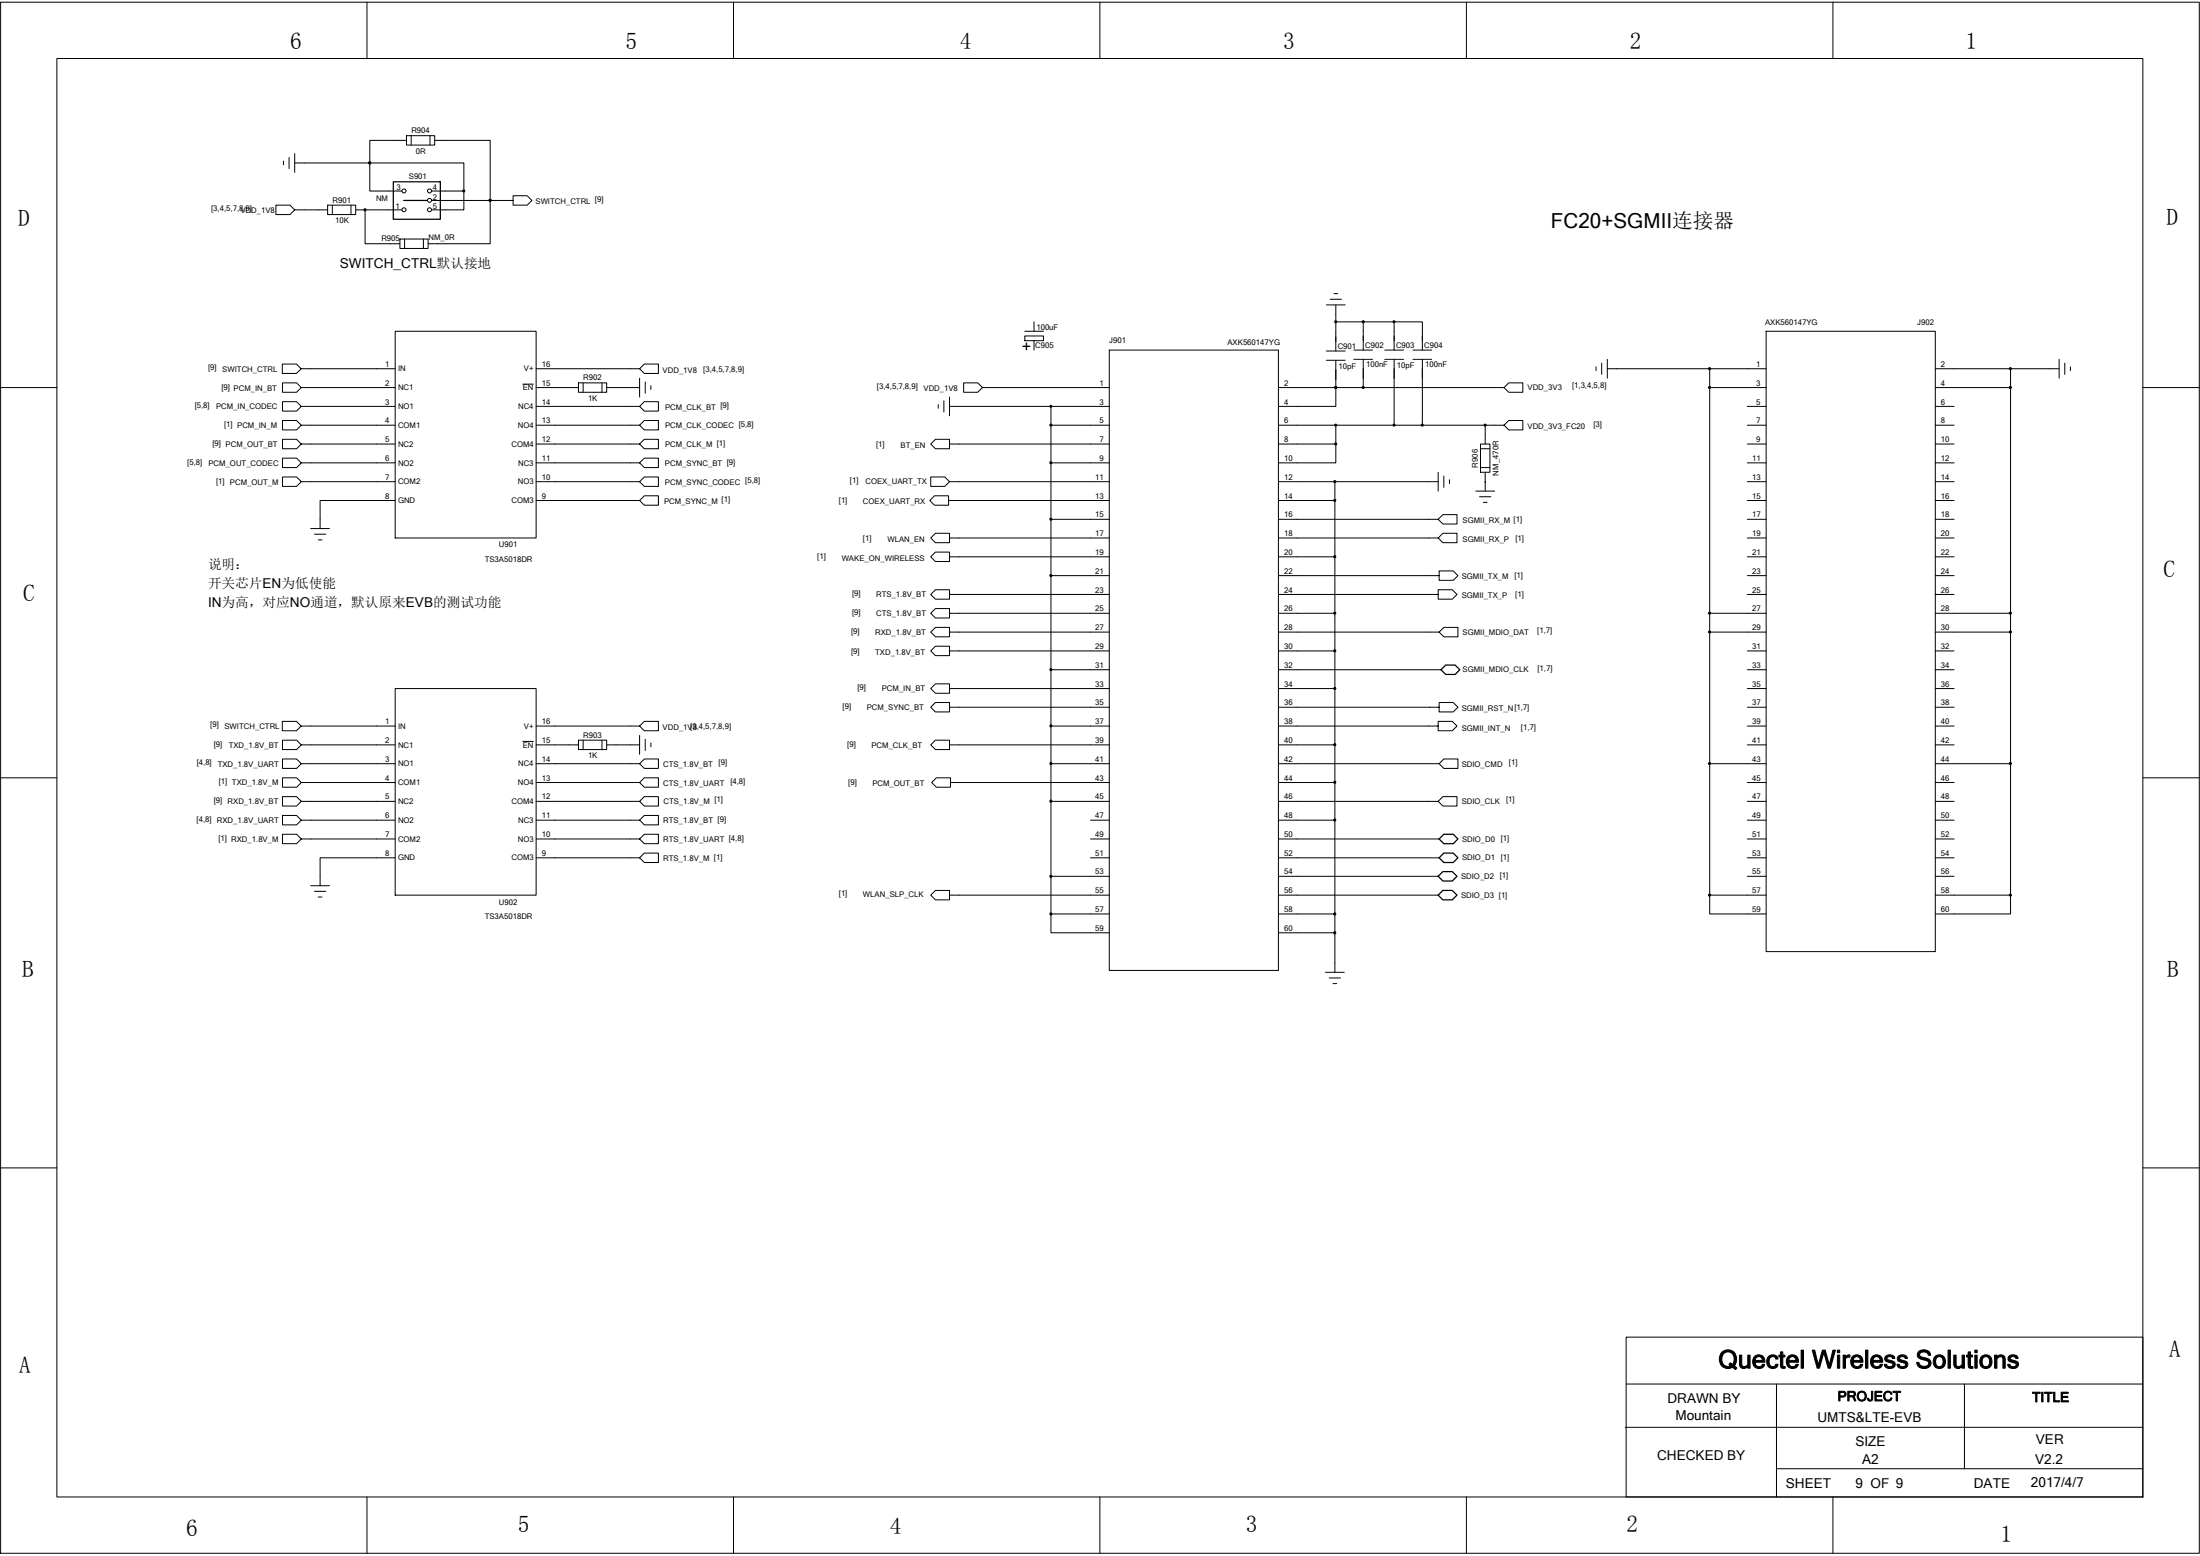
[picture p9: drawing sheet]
<svg xmlns="http://www.w3.org/2000/svg" width="297mm" height="210mm" viewBox="0 0 297 210" stroke-linecap="round" stroke-linejoin="round" font-family="sans-serif">
<g fill="none" stroke="#000" stroke-width=".14">
<path d="M.1 .3h296.8v209.3h-296.8zM7.7 7.9h281.6v194.1h-281.6zM49.5 .3v7.6M54.9 18.9h-5v3.1h-10.1M54.9 18.3h3.8v1.3h-3.8zM55.5 18.3v1.3M58.1 18.3v1.3M58.7 18.9h7.5v14h-8.4M99 .3v7.6M148.5 .3v7.6M198 .3v7.6M247.5 .3v7.6"/>
<path d="M38.3 21.7v.5M39 21.2v1.6M39.8 20.7v2.6M44.2 27.7h3.8v1.3h-3.8zM44.2 28.3h-4.4l-.6 .7h-1.9v-1.3h1.9l.6 .6M44.9 27.7v1.3M47.4 27.7v1.3M48 28.3h1.3M49.3 28.3h.1M49.9 22v3.8h4.3M49.9 22h12.7v3.8M49.9 22h.1"/>
<path d="M54 32.3h3.8v1.2h-3.8zM54.2 28.3h-4.9v4.6h4.7M54.6 32.3v1.2M57.2 32.3v1.2M58.3 27.1h11v-.7h1.9l.6 .7-.6 .6h-1.9v-.6M58.3 25.8h4.3M62.6 25.8v2.5h-4.3M66.2 27.1h.1M180.1 39.6h.5M.1 52.3h7.6M40.7 49.8l-.7-.7h-1.9v1.3h1.9l.7-.6h12.7M40.7 52.3l-.7-.6h-1.9v1.2h1.9l.7-.6h12.7"/>
<path d="M40.7 54.8l-.7-.6h-1.9v1.3h1.9l.7-.7h12.7M40.7 59.9l-.7-.6h-1.9v1.3h1.9l.7-.7h12.7M53.4 44.7h19v27.9h-19zM53.4 57.4h-12.7l-.7 .6h-1.9v-1.3h1.9l.7 .7M70.6 51.8h1.4M72.4 49.8h14l.6 .6h1.9v-1.3h-1.9l-.6 .7M72.4 59.9h14l.6 .7h1.9v-1.3h-1.9l-.6 .6M72.4 52.3h5.7M78.1 51.7h3.8v1.2h-3.8zM78.7 51.7v1.2M81.3 51.7v1.2M81.9 52.3h4.5"/>
<path d="M86.4 57.4l.6-.7h1.9v1.3h-1.9l-.6-.6h-14M86.4 54.8l.6-.6h1.9v1.3h-1.9l-.6-.7h-14M86.4 51v2.6M87.1 51.5v1.6M87.9 52v.6M126.7 54.6v.5M127.4 54.1v1.5M128.2 53.6v2.5M128.2 59.9v.7h-1.9l-.6-.7 .6-.6h1.9v.6h21.6M128.2 54.8h21.6M132.6 52.3l-.6-.6h-1.9v1.2h1.9l.6-.6h17.2M138.4 45.3h2.5v.7h-2.5z"/>
<path d="M138.4 44.7h2.5M139.6 43.4v1.3M139.6 46v1.2M141.9 57.4h7.9M141.9 54.8v63.5M149.8 47.2h22.8v83.8h-22.8zM179.1 41.1h2.5M179.1 47.4h2.5M179.1 48.6h2.5M179.6 40.4h1.5M180.4 48.6v3.7h-7.8M180.4 59.9v2.6h-7.8"/>
<path d="M180.4 57.4v2.5h-7.8M180.4 43.4h3.7M180.4 41.1v6.3M182.8 47.2h2.5M182.8 48.5h2.5M184.1 48.5v3.8h19l.6 .6h1.9v-1.2h-1.9l-.6 .6M184.1 52.3h-3.7v2.5h-7.8M187 47.2h2.5M187 48.5h2.5M188.2 48.5v8.9h3.8M188.2 47.2v-3.8h3.8v3.8M188.2 43.4h-4.1v3.8"/>
<path d="M188.2 57.4h-15.6M190.8 47.2h2.5M190.8 48.5h2.5M192 48.5v8.9h8.5M199.9 59.9h1.3v3.8h-1.3zM203.1 57.4l.6-.7h1.9v1.3h-1.9l-.6-.6h-2.6v2.5M215.5 49.5v.5M216.3 49v1.5M217 49.8h21.5M217 48.5v2.5M230.8 52.3h7.7M230.8 49.8v53.3"/>
<path d="M235.9 54.8h2.6M235.9 57.4h2.6M235.9 59.9h2.6M238.5 44.7h22.8v83.7h-22.8zM261.3 54.8h2.5M261.3 57.4h2.5M261.3 59.9h2.5M271.5 49.8v53.3M271.5 52.3h-10.2M278 48.5v2.5M278 49.8h-16.7M278.8 49v1.5"/>
<path d="M279.5 49.5v.5M289.3 52.3h7.6M40.7 62.5l-.7-.7h-1.9v1.3h1.9l.7-.6h12.7M41.9 71.3h2.6M42.5 72.1h1.5M43 72.9h.5M53.4 65h-12.7l-.7 .6h-1.9v-1.2h1.9l.7 .6M53.4 67.5h-10.2v3.8M72.4 67.5h14l.6 .7h1.9v-1.3h-1.9l-.6 .6M72.4 62.5h14l.6 .6h1.9v-1.3h-1.9l-.6 .7M72.4 65h14l.6 .6h1.9v-1.2h-1.9l-.6 .6M128.1 67.5v.7h-1.9l-.7-.7 .7-.6h1.9v.6h21.7"/>
<path d="M128.2 65l-.6-.6h-1.9v1.2h1.9l.6-.6h21.6M128.2 72.6v.6h-1.9l-.6-.6 .6-.6h1.9v.6h21.6M128.2 75.1v.7h-1.9l-.6-.7 .6-.6h1.9v.6h21.6M141.9 62.5h7.9M141.9 77.7h7.9M141.9 70.1h7.9M180.2 65v66.2M180.2 67.5h-7.6M180.2 75.1h-7.6M194.2 70.1l.6-.7h1.9v1.3h-1.9l-.6-.6h-21.6M194.2 72.6l.6-.6h1.9v1.2h-1.9l-.6-.6h-21.6M194.2 63.7v2.6"/>
<path d="M194.2 65h-21.6M194.3 77.7v.6h1.9l.6-.6-.6-.7h-1.9v.7h-21.7M194.9 64.2v1.6M195.7 64.7v.6M199.3 66.3h2.5M199.8 67h1.5M199.9 63.1h1.3M199.9 60.6h1.3M200.3 67.8h.5M200.5 63.7v2.6M200.5 65h.1M235.9 62.5h2.6"/>
<path d="M235.9 65h2.6M235.9 67.5h2.6M235.9 77.7h2.6M235.9 75.1h2.6M235.9 72.6h2.6M235.9 70.1h2.6M261.3 62.5h2.5M261.3 65h2.5M261.3 67.5h2.5M261.3 77.7h2.5M261.3 75.1h2.5M261.3 72.6h2.5"/>
<path d="M261.3 70.1h2.5M40.7 98l-.7-.7h-1.9v1.3h1.9l.7-.6h12.7M53.4 92.9h19v27.9h-19zM78.1 99.9h3.8v1.3h-3.8zM78.7 99.9v1.3M81.3 99.9v1.3M86.4 98l.6-.7h1.9v1.3h-1.9l-.6-.6h-14M86.4 99.3v2.5M87.1 99.8v1.5M128.2 80.2v.7h-1.9l-.6-.7 .6-.6h1.9v.6h21.6M128.2 82.8v.6h-1.9l-.6-.6 .6-.7h1.9v.7h21.6M128.2 85.3v.6h-1.9l-.6-.6 .6-.6h1.9v.6h21.6"/>
<path d="M128.2 87.8v.7h-1.9l-.6-.7 .6-.6h1.9v.6h21.6M128.2 92.9v.7h-1.9l-.6-.7 .6-.6h1.9v.6h21.6M128.2 95.4v.7h-1.9l-.6-.7 .6-.6h1.9v.6h21.6M141.9 98h7.9M141.9 90.4h7.9M180.2 87.8h-7.6M180.2 82.8h-7.6M180.2 92.9h-7.6M194.2 98v.6h1.9l.6-.6-.6-.7h-1.9v.7h-21.6M194.2 80.2v.7h1.9l.6-.7-.6-.6h-1.9v.6h-21.6M194.3 95.4v.7h1.9l.6-.7-.6-.6h-1.9v.6h-21.7M194.3 85.3l.6-.6h1.9v1.2h-1.9l-.6-.6h-21.7"/>
<path d="M194.6 90.4h-22M230.8 82.8h7.7M235.9 98h2.6M235.9 80.2h2.6M235.9 87.8h2.6M235.9 90.4h2.6M235.9 92.9h2.6M235.9 95.4h2.6M238.5 85.3h-7.7M261.3 98h2.5M261.3 80.2h2.5M261.3 87.8h2.5"/>
<path d="M261.3 90.4h2.5M261.3 92.9h2.5M261.3 95.4h2.5M271.5 85.3h-10.2M271.5 82.8h-10.2M.1 105h7.6M40.7 105.6l-.7-.6h-1.9v1.2h1.9l.7-.6h12.7M40.7 113.2l-.7-.6h-1.9v1.3h1.9l.7-.7h12.7M40.7 100.5l-.7-.6h-1.9v1.3h1.9l.7-.7h12.7M40.7 103.1l-.7-.7h-1.9v1.3h1.9l.7-.6h12.7M40.7 108.1l-.7-.6h-1.9v1.3h1.9l.7-.7h12.7M40.7 110.7l-.7-.7h-1.9v1.3h1.9l.7-.6h12.7"/>
<path d="M41.9 119.5h2.6M53.4 115.8h-10.2v3.7M70.6 100.1h1.4M78.1 100.5h-5.7M81.9 100.5h4.5M86.4 115.8l.6-.7h1.9v1.3h-1.9l-.6-.6h-14M86.4 108.1l.6-.6h1.9v1.3h-1.9l-.6-.7h-14M86.4 110.7l.6-.7h1.9v1.3h-1.9l-.6-.6h-14M86.4 113.2l.6-.6h1.9v1.3h-1.9l-.6-.7h-14M86.4 105.6l.6-.6h1.9v1.2h-1.9l-.6-.6h-14M86.4 103.1l.6-.7h1.9v1.3h-1.9l-.6-.6h-14M87.9 100.3v.5"/>
<path d="M128.2 100.5v.7h-1.9l-.6-.7 .6-.6h1.9v.6h21.6M128.3 105.6v.6h-1.9l-.6-.6 .6-.6h1.9v.6h21.5M141.9 118.3v5h7.9M141.9 103.1h7.9M141.9 108.1h7.9M141.9 118.3h7.9M147.2 110.7h2.6M147.2 113.2h2.6M147.2 115.8h2.6M180.2 100.5h-7.6M180.2 105.6h-7.6M180.2 110.7h-7.6"/>
<path d="M194.2 108.1l.6-.6h1.9v1.3h-1.9l-.6-.7h-21.6M194.2 118.3h-21.6M194.3 103.1l.6-.7h1.9v1.3h-1.9l-.6-.6h-21.7M194.3 113.2h-21.7M194.3 115.8h-21.7M230.8 103.1v17.7h7.7M230.8 103.1h7.7M235.9 100.5h2.6M235.9 105.6h2.6M235.9 108.1h2.6M235.9 110.7h2.6M235.9 113.2h2.6"/>
<path d="M235.9 115.8h2.6M235.9 118.3h2.6M261.3 100.5h2.5M261.3 105.6h2.5M261.3 108.1h2.5M261.3 110.7h2.5M261.3 113.2h2.5M261.3 115.8h2.5M261.3 118.3h2.5M271.5 103.1v17.7h-10.2M271.5 103.1h-10.2M289.3 105h7.6"/>
<path d="M42.5 120.3h1.5M43 121.1h.5M128.2 120.8v.6h-1.9l-.6-.6 .6-.6h1.9v.6h21.6M141.9 123.3v2.6h7.9M179 131.2h2.5M179.5 132h1.5M180 132.7h.5M180.2 123.3h-7.6M180.2 125.9h-7.6M194.2 120.8h-21.6M230.8 120.8v2.5h7.7M271.5 120.8v2.5h-10.2"/>
<path d="M.1 157.6h7.6M289.3 157.6h7.6M219.4 192.6h69.9M219.6 180.4h69.7v21.6h-69.7zM219.6 186.8h69.7M239.9 198.2h49.4M239.9 186.8v15.2M265.2 186.8v11.4M49.5 202v7.6M99 202v7.6M148.5 202v7.6M198 202v7.6"/>
<path d="M247.5 202v7.6"/>
<circle cx="54.5" cy="28.3" r=".27"/>
<circle cx="54.5" cy="25.8" r=".27"/>
<circle cx="58" cy="27" r=".27"/>
<circle cx="58" cy="28.3" r=".27"/>
<circle cx="58" cy="25.8" r=".27"/>
</g>
<path d="M53.1 24.5h6.4v5.1h-6.4zM54.5 27.1h3.2M194.6 90.4l.6-.7h1.3l.6 .7-.6 .6h-1.3zM194.3 115.8l.6-.7h1.3l.6 .7-.6 .6h-1.3zM194.8 117.6h1.3l.6 .7-.6 .6h-1.3l-.6-.6zM194.9 112.6h1.3l.6 .6-.6 .7h-1.3l-.6-.7zM194.2 120.8l.6-.6h1.3l.6 .6-.6 .6h-1.3z" fill="none" stroke="#000" stroke-width=".17"/>
<g fill="#000" stroke="#000" stroke-width=".14">
<path d="M49.2 28.2h.2v.2h-.2z" fill-rule="evenodd"/>
<path d="M49.8 21.9h.2v.2h-.2z" fill-rule="evenodd"/>
<path d="M49.8 21.9h.2v.2h-.2z" fill-rule="evenodd"/>
<path d="M62.5 25.7h.2v.2h-.2z" fill-rule="evenodd"/>
<path d="M66.1 26.9h.2v.2h-.2z" fill-rule="evenodd"/>
<path d="M66.1 26.9h.2v.2h-.2z" fill-rule="evenodd"/>
<path d="M141.8 54.7h.2v.2h-.2z" fill-rule="evenodd"/>
<path d="M141.8 57.3h.2v.2h-.2z" fill-rule="evenodd"/>
<path d="M180.2 57.3h.2v.2h-.2z" fill-rule="evenodd"/>
<path d="M180.2 59.8h.2v.2h-.2z" fill-rule="evenodd"/>
<path d="M180.2 52.2h.2v.2h-.2z" fill-rule="evenodd"/>
<path d="M180.2 52.2h.2v.2h-.2z" fill-rule="evenodd"/>
<path d="M180.2 43.3h.2v.2h-.2z" fill-rule="evenodd"/>
<path d="M184 52.2h.2v.2h-.2z" fill-rule="evenodd"/>
<path d="M184 43.3h.2v.2h-.2z" fill-rule="evenodd"/>
<path d="M188.1 57.3h.2v.2h-.2z" fill-rule="evenodd"/>
<path d="M188.1 43.3h.2v.2h-.2z" fill-rule="evenodd"/>
<path d="M191.9 57.3h.2v.2h-.2z" fill-rule="evenodd"/>
<path d="M200.4 57.3h.2v.2h-.2z" fill-rule="evenodd"/>
<path d="M230.7 49.6h.2v.2h-.2z" fill-rule="evenodd"/>
<path d="M230.7 52.2h.2v.2h-.2z" fill-rule="evenodd"/>
<path d="M271.3 49.6h.2v.2h-.2z" fill-rule="evenodd"/>
<path d="M271.3 52.2h.2v.2h-.2z" fill-rule="evenodd"/>
<path d="M141.8 62.3h.2v.2h-.2z" fill-rule="evenodd"/>
<path d="M141.8 70h.2v.2h-.2z" fill-rule="evenodd"/>
<path d="M141.8 77.6h.2v.2h-.2z" fill-rule="evenodd"/>
<path d="M180.1 64.9h.2v.2h-.2z" fill-rule="evenodd"/>
<path d="M180.1 67.4h.2v.2h-.2z" fill-rule="evenodd"/>
<path d="M180.1 75h.2v.2h-.2z" fill-rule="evenodd"/>
<path d="M141.8 90.3h.2v.2h-.2z" fill-rule="evenodd"/>
<path d="M141.8 97.9h.2v.2h-.2z" fill-rule="evenodd"/>
<path d="M180.1 82.6h.2v.2h-.2z" fill-rule="evenodd"/>
<path d="M180.1 87.7h.2v.2h-.2z" fill-rule="evenodd"/>
<path d="M180.1 92.8h.2v.2h-.2z" fill-rule="evenodd"/>
<path d="M230.7 82.6h.2v.2h-.2z" fill-rule="evenodd"/>
<path d="M230.7 85.2h.2v.2h-.2z" fill-rule="evenodd"/>
<path d="M271.3 82.6h.2v.2h-.2z" fill-rule="evenodd"/>
<path d="M271.3 85.2h.2v.2h-.2z" fill-rule="evenodd"/>
<path d="M141.8 102.9h.2v.2h-.2z" fill-rule="evenodd"/>
<path d="M141.8 108h.2v.2h-.2z" fill-rule="evenodd"/>
<path d="M141.8 118.2h.2v.2h-.2z" fill-rule="evenodd"/>
<path d="M180.1 100.4h.2v.2h-.2z" fill-rule="evenodd"/>
<path d="M180.1 105.5h.2v.2h-.2z" fill-rule="evenodd"/>
<path d="M180.1 110.6h.2v.2h-.2z" fill-rule="evenodd"/>
<path d="M141.8 123.2h.2v.2h-.2z" fill-rule="evenodd"/>
<path d="M180.1 123.2h.2v.2h-.2z" fill-rule="evenodd"/>
<path d="M180.1 125.8h.2v.2h-.2z" fill-rule="evenodd"/>
<circle cx="230.8" cy="103" r=".15"/>
<circle cx="271.4" cy="103" r=".15"/>
<circle cx="230.8" cy="120.8" r=".15"/>
<circle cx="271.4" cy="120.8" r=".15"/>
</g>
<text font-size="3.4" x="232" y="184.6">Quectel Wireless Solutions</text>
<g font-size="3.2">
<text x="39.2" y="6.6">6</text>
<text x="84.5" y="6.6">5</text>
<text x="129.6" y="6.6">4</text>
<text x="173.2" y="6.6">3</text>
<text x="220.1" y="6.6">2</text>
<text x="265.4" y="6.6">1</text>
<text x="2.5" y="30.5">D</text>
<text x="292.5" y="30.4">D</text>
<text x="292.1" y="77.8">C</text>
<text x="3.1" y="81.1">C</text>
<text x="3" y="131.8">B</text>
<text x="292.6" y="131.8">B</text>
<text x="2.6" y="185.3">A</text>
<text x="292.9" y="183.1">A</text>
<text x="25.1" y="207.3">6</text>
<text x="69.9" y="206.8">5</text>
<text x="120.1" y="207">4</text>
<text x="168.2" y="206.8">3</text>
<text x="219.6" y="206.8">2</text>
<text x="270.1" y="208">1</text>
</g>
<text font-size="2.8" x="209.4" y="30.7">FC20+SGMII连接器</text>
<text font-size="2.2" x="139.4" y="47.4" transform="rotate(-90 139.4 47.4)">+</text>
<g font-size="1.8">
<text x="45.9" y="36.2">SWITCH_CTRL默认接地</text>
<text x="28.1" y="76.8">说明：</text>
<text x="28.1" y="79.3">开关芯片EN为低使能</text>
<text x="28.1" y="81.9">IN为高，对应NO通道，默认原来EVB的测试功能</text>
<text x="225.1" y="189.3">DRAWN BY</text>
<text x="226.2" y="191.6">Mountain</text>
<text x="245.4" y="191.9">UMTS&amp;LTE-EVB</text>
<text x="248.1" y="189.1">PROJECT</text>
<text x="274.4" y="189.2">TITLE</text>
<text x="223.7" y="197.1">CHECKED BY</text>
<text x="250.5" y="195.2">SIZE</text>
<text x="251.4" y="197.6">A2</text>
<text x="274.8" y="197.6">V2.2</text>
<text x="274.9" y="194.9">VER</text>
<text x="241.1" y="200.7">SHEET</text>
<text x="250.5" y="200.7">9 OF 9</text>
<text x="266.5" y="200.7">DATE</text>
<text x="274.2" y="200.6">2017/4/7</text>
</g>
<g font-size="1">
<text x="55.5" y="18">R904</text>
<text x="56.2" y="20.7">0R</text>
<text x="28.5" y="28.5">[3,4,5,7,8,9]</text>
<text x="32.5" y="28.7">VDD_1V8</text>
<text x="44.9" y="27.3">R901</text>
<text x="50.8" y="27.2">NM</text>
<text x="53.4" y="28.2">1</text>
<text x="53.5" y="25.7">3</text>
<text x="55.2" y="24.2">S901</text>
<text x="58.4" y="26.9">2</text>
<text x="58.4" y="25.6">4</text>
<text x="58.4" y="28.2">5</text>
<text x="72.3" y="27.5">SWITCH_CTRL [9]</text>
<text x="45.3" y="30.1">10K</text>
<text x="51.5" y="32.5">R905</text>
<text x="57.8" y="32.4">NM_0R</text>
<text x="139.8" y="47">C905</text>
<text x="139.9" y="44.6">100uF</text>
<text x="149.8" y="46.3">J901</text>
<text x="165.7" y="46.5">AXK560147YG</text>
<text x="180.6" y="47.1">C901</text>
<text x="184.3" y="47">C902</text>
<text x="188.5" y="47">C903</text>
<text x="192.3" y="47">C904</text>
<text x="238.3" y="43.8">AXK560147YG</text>
<text x="258.9" y="43.8">J902</text>
<text x="28.1" y="49.9">[9]</text>
<text x="29.9" y="52.7">[9] PCM_IN_BT</text>
<text x="30" y="50.2">SWITCH_CTRL</text>
<text x="52" y="49.5">1</text>
<text x="52" y="52">2</text>
<text x="53.7" y="50.1">IN</text>
<text x="53.7" y="52.7">NC1</text>
<text x="70.6" y="52.7">EN</text>
<text x="70.7" y="50.1">V+</text>
<text x="73.1" y="52">15</text>
<text x="73.1" y="49.5">16</text>
<text x="78.8" y="51.3">R902</text>
<text x="89.5" y="50.4">VDD_1V8</text>
<text x="95" y="50.2">[3,4,5,7,8,9]</text>
<text x="118.4" y="52.5">[3,4,5,7,8,9]</text>
<text x="124.7" y="52.8">VDD_1V8</text>
<text x="148.4" y="52">1</text>
<text x="173.4" y="52">2</text>
<text x="180.7" y="49.7">10pF</text>
<text x="184.4" y="49.5">100nF</text>
<text x="188.6" y="49.6">10pF</text>
<text x="192.4" y="49.5">100nF</text>
<text x="206.2" y="52.7">VDD_3V3</text>
<text x="212.3" y="52.4">[1,3,4,5,8]</text>
<text x="237.1" y="52">3</text>
<text x="237.1" y="49.5">1</text>
<text x="262.1" y="49.5">2</text>
<text x="262.1" y="52">4</text>
<text x="26.3" y="55.1">[5,8]</text>
<text x="29.2" y="55.2">PCM_IN_CODEC</text>
<text x="30.3" y="57.6">[1] PCM_IN_M</text>
<text x="52" y="54.6">3</text>
<text x="52" y="57.1">4</text>
<text x="52" y="59.7">5</text>
<text x="53.7" y="55.2">NO1</text>
<text x="53.7" y="57.7">COM1</text>
<text x="69.9" y="57.7">NO4</text>
<text x="70" y="55.2">NC4</text>
<text x="73.1" y="59.7">12</text>
<text x="73.1" y="57.1">13</text>
<text x="73.1" y="54.6">14</text>
<text x="79.4" y="54.1">1K</text>
<text x="89.8" y="57.8">PCM_CLK_CODEC [5,8]</text>
<text x="89.8" y="55.3">PCM_CLK_BT [9]</text>
<text x="148.4" y="59.7">7</text>
<text x="148.4" y="57.1">5</text>
<text x="148.4" y="54.6">3</text>
<text x="173.4" y="54.6">4</text>
<text x="173.4" y="57.1">6</text>
<text x="173.4" y="59.7">8</text>
<text x="206.2" y="57.9">VDD_3V3_FC20</text>
<text x="215.1" y="57.6">[3]</text>
<text x="237.1" y="59.7">9</text>
<text x="237.1" y="57.1">7</text>
<text x="237.1" y="54.6">5</text>
<text x="262.1" y="54.6">6</text>
<text x="262.1" y="57.1">8</text>
<text x="262.1" y="59.7">10</text>
<text x="25.3" y="62.7">[5,8]</text>
<text x="28.1" y="62.9">PCM_OUT_CODEC</text>
<text x="28.7" y="60.2">[9] PCM_OUT_BT</text>
<text x="29.2" y="65.3">[1] PCM_OUT_M</text>
<text x="52" y="62.2">6</text>
<text x="52" y="64.7">7</text>
<text x="53.7" y="60.3">NC2</text>
<text x="53.7" y="62.8">NO2</text>
<text x="53.7" y="65.4">COM2</text>
<text x="69.1" y="60.3">COM4</text>
<text x="69.9" y="65.4">NO3</text>
<text x="70" y="62.8">NC3</text>
<text x="73.1" y="64.7">10</text>
<text x="73.1" y="62.2">11</text>
<text x="89.8" y="62.9">PCM_SYNC_BT [9]</text>
<text x="89.8" y="65.4">PCM_SYNC_CODEC [5,8]</text>
<text x="89.8" y="60.3">PCM_CLK_M [1]</text>
<text x="114.8" y="65.2">[1]</text>
<text x="116.9" y="65.4">COEX_UART_TX</text>
<text x="118.3" y="60.3">[1]</text>
<text x="121.6" y="60.4">BT_EN</text>
<text x="147.9" y="64.7">11</text>
<text x="148.4" y="62.2">9</text>
<text x="173.4" y="62.2">10</text>
<text x="173.4" y="64.7">12</text>
<text x="199.6" y="63.1" transform="rotate(-90 199.6 63.1)">R906</text>
<text x="202.3" y="64.2" transform="rotate(-90 202.3 64.2)">NM_470R</text>
<text x="236.6" y="64.7">13</text>
<text x="236.6" y="62.2">11</text>
<text x="262.1" y="62.2">12</text>
<text x="262.1" y="64.7">14</text>
<text x="52" y="67.3">8</text>
<text x="53.7" y="67.9">GND</text>
<text x="69.1" y="67.9">COM3</text>
<text x="73.1" y="67.3">9</text>
<text x="89.7" y="68">PCM_SYNC_M [1]</text>
<text x="113.3" y="67.9">[1]</text>
<text x="116.5" y="68.1">COEX_UART_RX</text>
<text x="147.9" y="69.8">15</text>
<text x="147.9" y="67.3">13</text>
<text x="173.4" y="67.3">14</text>
<text x="173.4" y="69.8">16</text>
<text x="197.5" y="70.6">SGMII_RX_M [1]</text>
<text x="236.6" y="69.8">17</text>
<text x="236.6" y="67.3">15</text>
<text x="262.1" y="67.3">16</text>
<text x="262.1" y="69.8">18</text>
<text x="65.4" y="75.9">TS3A5018DR</text>
<text x="67.4" y="73.9">U901</text>
<text x="110.3" y="75.5">[1]</text>
<text x="113.6" y="75.6">WAKE_ON_WIRELESS</text>
<text x="116.5" y="73">[1]</text>
<text x="119.8" y="73.1">WLAN_EN</text>
<text x="147.9" y="77.4">21</text>
<text x="147.9" y="74.9">19</text>
<text x="147.9" y="72.3">17</text>
<text x="173.4" y="72.3">18</text>
<text x="173.4" y="74.9">20</text>
<text x="173.4" y="77.4">22</text>
<text x="197.5" y="73.1">SGMII_RX_P</text>
<text x="204.6" y="73">[1]</text>
<text x="236.6" y="77.4">23</text>
<text x="236.6" y="74.9">21</text>
<text x="236.6" y="72.3">19</text>
<text x="262.1" y="72.3">20</text>
<text x="262.1" y="74.9">22</text>
<text x="262.1" y="77.4">24</text>
<text x="115" y="80.5">[9]</text>
<text x="115" y="83">[9]</text>
<text x="118.3" y="80.6">RTS_1.8V_BT</text>
<text x="118.3" y="83.1">CTS_1.8V_BT</text>
<text x="147.9" y="82.5">25</text>
<text x="147.9" y="80">23</text>
<text x="173.4" y="80">24</text>
<text x="173.4" y="82.5">26</text>
<text x="197.4" y="78.2">SGMII_TX_M</text>
<text x="197.4" y="80.7">SGMII_TX_P</text>
<text x="204.5" y="78">[1]</text>
<text x="204.6" y="80.6">[1]</text>
<text x="236.6" y="82.5">27</text>
<text x="236.6" y="80">25</text>
<text x="262.1" y="80">26</text>
<text x="262.1" y="82.5">28</text>
<text x="114.9" y="85.5">[9]</text>
<text x="114.9" y="88.2">[9]</text>
<text x="118.2" y="85.7">RXD_1.8V_BT</text>
<text x="118.2" y="88.3">TXD_1.8V_BT</text>
<text x="147.9" y="87.6">29</text>
<text x="147.9" y="85">27</text>
<text x="173.4" y="85">28</text>
<text x="173.4" y="87.6">30</text>
<text x="197.5" y="85.7">SGMII_MDIO_DAT</text>
<text x="207.6" y="85.4">[1,7]</text>
<text x="236.6" y="85">29</text>
<text x="236.6" y="87.6">31</text>
<text x="262.1" y="85">30</text>
<text x="262.1" y="87.6">32</text>
<text x="113.8" y="95.7">[9]</text>
<text x="115.8" y="93.2">[9]</text>
<text x="117" y="95.8">PCM_SYNC_BT</text>
<text x="119.1" y="93.3">PCM_IN_BT</text>
<text x="147.9" y="90.1">31</text>
<text x="147.9" y="92.7">33</text>
<text x="147.9" y="95.2">35</text>
<text x="173.4" y="90.1">32</text>
<text x="173.4" y="92.7">34</text>
<text x="173.4" y="95.2">36</text>
<text x="197.4" y="95.9">SGMII_RST_N[1,7]</text>
<text x="197.5" y="90.7">SGMII_MDIO_CLK</text>
<text x="207.6" y="90.6">[1,7]</text>
<text x="236.6" y="90.1">33</text>
<text x="236.6" y="92.7">35</text>
<text x="236.6" y="95.2">37</text>
<text x="262.1" y="90.1">34</text>
<text x="262.1" y="92.7">36</text>
<text x="262.1" y="95.2">38</text>
<text x="28.4" y="98.1">[9]</text>
<text x="28.9" y="100.8">[9]</text>
<text x="30.3" y="98.4">SWITCH_CTRL</text>
<text x="30.9" y="100.9">TXD_1.8V_BT</text>
<text x="52" y="97.7">1</text>
<text x="52" y="100.3">2</text>
<text x="53.7" y="98.3">IN</text>
<text x="53.7" y="100.9">NC1</text>
<text x="70.6" y="100.9">EN</text>
<text x="70.7" y="98.3">V+</text>
<text x="73.1" y="100.3">15</text>
<text x="73.1" y="97.7">16</text>
<text x="78.8" y="99.5">R903</text>
<text x="89.5" y="98.6">VDD_1V8</text>
<text x="93.2" y="98.3">[3,4,5,7,8,9]</text>
<text x="114.4" y="100.8">[9]</text>
<text x="117.7" y="100.9">PCM_CLK_BT</text>
<text x="147.9" y="97.7">37</text>
<text x="147.9" y="100.3">39</text>
<text x="173.4" y="97.7">38</text>
<text x="173.4" y="100.3">40</text>
<text x="197.4" y="98.6">SGMII_INT_N</text>
<text x="205.4" y="98.5">[1,7]</text>
<text x="236.6" y="97.7">39</text>
<text x="236.6" y="100.3">41</text>
<text x="262.1" y="97.7">40</text>
<text x="262.1" y="100.3">42</text>
<text x="26.6" y="103.2">[4,8]</text>
<text x="29.4" y="103.4">TXD_1.8V_UART</text>
<text x="29.5" y="105.8">[1] TXD_1.8V_M</text>
<text x="52" y="102.8">3</text>
<text x="52" y="105.3">4</text>
<text x="52" y="107.9">5</text>
<text x="53.7" y="103.4">NO1</text>
<text x="53.7" y="106">COM1</text>
<text x="69.9" y="106">NO4</text>
<text x="70" y="103.4">NC4</text>
<text x="73.1" y="107.9">12</text>
<text x="73.1" y="105.3">13</text>
<text x="73.1" y="102.8">14</text>
<text x="79.4" y="102.3">1K</text>
<text x="89.5" y="103.4">CTS_1.8V_BT</text>
<text x="89.6" y="106">CTS_1.8V_UART</text>
<text x="97" y="103.2">[9]</text>
<text x="98.6" y="105.9">[4,8]</text>
<text x="114.5" y="106">[9]</text>
<text x="117.8" y="106.1">PCM_OUT_BT</text>
<text x="147.9" y="102.8">41</text>
<text x="147.9" y="105.3">43</text>
<text x="147.9" y="107.9">45</text>
<text x="173.4" y="102.8">42</text>
<text x="173.4" y="105.3">44</text>
<text x="173.4" y="107.9">46</text>
<text x="197.4" y="103.6">SDIO_CMD</text>
<text x="203.7" y="103.3">[1]</text>
<text x="236.6" y="102.8">43</text>
<text x="236.6" y="105.3">45</text>
<text x="236.6" y="107.9">47</text>
<text x="262.1" y="102.8">44</text>
<text x="262.1" y="105.3">46</text>
<text x="262.1" y="107.9">48</text>
<text x="26.5" y="110.9">[4,8] RXD_1.8V_UART</text>
<text x="28.9" y="108.3">[9] RXD_1.8V_BT</text>
<text x="29.5" y="113.5">[1] RXD_1.8V_M</text>
<text x="52" y="110.4">6</text>
<text x="52" y="113">7</text>
<text x="53.7" y="108.5">NC2</text>
<text x="53.7" y="111">NO2</text>
<text x="53.7" y="113.6">COM2</text>
<text x="69.1" y="108.5">COM4</text>
<text x="69.9" y="113.6">NO3</text>
<text x="70" y="111">NC3</text>
<text x="73.1" y="113">10</text>
<text x="73.1" y="110.4">11</text>
<text x="89.6" y="111.1">RTS_1.8V_BT [9]</text>
<text x="89.6" y="113.7">RTS_1.8V_UART [4,8]</text>
<text x="89.6" y="108.6">CTS_1.8V_M</text>
<text x="96.5" y="108.3">[1]</text>
<text x="147.9" y="110.4">47</text>
<text x="147.9" y="113">49</text>
<text x="173.4" y="110.4">48</text>
<text x="173.4" y="113">50</text>
<text x="197.4" y="108.5">SDIO_CLK</text>
<text x="197.4" y="113.6">SDIO_D0</text>
<text x="202.6" y="113.5">[1]</text>
<text x="203.3" y="108.2">[1]</text>
<text x="236.6" y="110.4">49</text>
<text x="236.6" y="113">51</text>
<text x="262.1" y="110.4">50</text>
<text x="262.1" y="113">52</text>
<text x="52" y="115.5">8</text>
<text x="53.7" y="116.1">GND</text>
<text x="69.1" y="116.1">COM3</text>
<text x="73.1" y="115.5">9</text>
<text x="89.5" y="116.2">RTS_1.8V_M [1]</text>
<text x="147.9" y="115.5">51</text>
<text x="147.9" y="118">53</text>
<text x="173.4" y="115.5">52</text>
<text x="173.4" y="118">54</text>
<text x="197.3" y="118.6">SDIO_D2</text>
<text x="197.4" y="116.1">SDIO_D1</text>
<text x="202.5" y="118.5">[1]</text>
<text x="202.6" y="116.1">[1]</text>
<text x="236.6" y="115.5">53</text>
<text x="236.6" y="118">55</text>
<text x="262.1" y="115.5">54</text>
<text x="262.1" y="118">56</text>
<text x="65.4" y="124.1">TS3A5018DR</text>
<text x="67.4" y="122.1">U902</text>
<text x="113.3" y="120.9">[1]</text>
<text x="116.5" y="121.1">WLAN_SLP_CLK</text>
<text x="147.9" y="120.5">55</text>
<text x="147.9" y="123.1">57</text>
<text x="147.9" y="125.6">59</text>
<text x="173.4" y="120.5">56</text>
<text x="173.4" y="123.1">58</text>
<text x="173.4" y="125.6">60</text>
<text x="197.3" y="121.2">SDIO_D3 [1]</text>
<text x="236.6" y="120.5">57</text>
<text x="236.6" y="123.1">59</text>
<text x="262.1" y="120.5">58</text>
<text x="262.1" y="123.1">60</text>
</g>
</svg>
